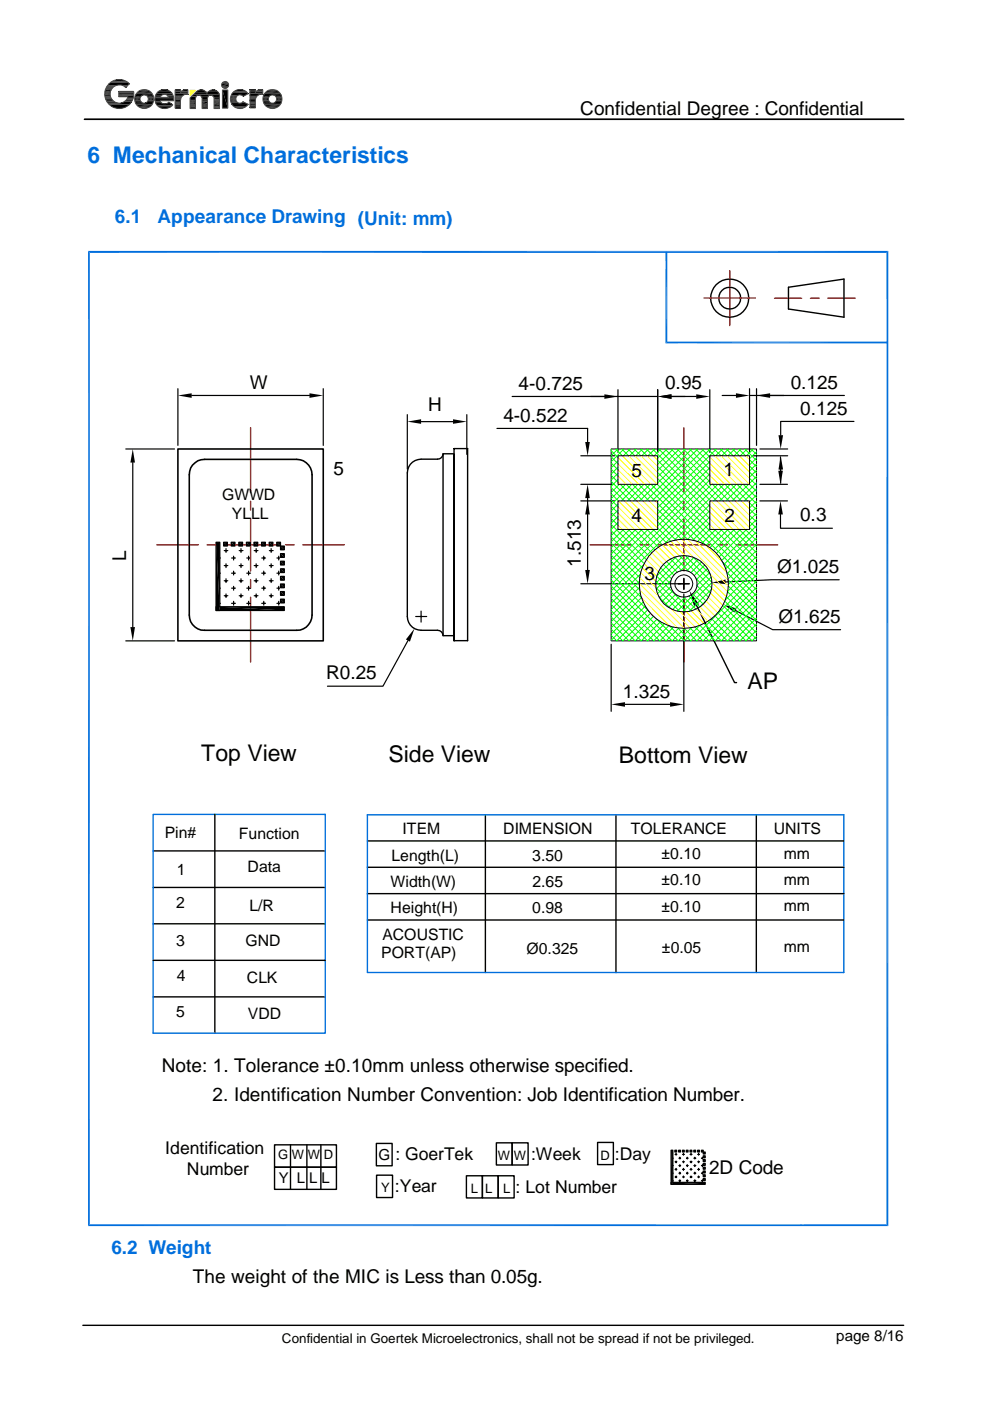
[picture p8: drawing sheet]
<svg xmlns="http://www.w3.org/2000/svg" width="210mm" height="297mm" viewBox="0 0 210 297" stroke-linecap="round" stroke-linejoin="round" font-family="sans-serif">
<g fill="none" stroke="#000" stroke-width=".3">
<path d="M28.7 20h3.7M28.9 19.7h3.4M55.9 20h3.7M56.1 19.7h3.3M17.9 25.3h173.7zM17.9 25.3h173.7M28.7 22h3.7M28.9 22.3h3.4M56 22h3.6M56.1 22.3h3.3M167.2 60.9l11.7-1.7v8.1l-11.7-1.8zM93.9 96.2a1.16 1.16 0 0 1-1.1 1.2h-3.5a2.92 2.92 0 0 0-2.9 2.9v30.4a2.92 2.92 0 0 0 2.9 2.9h3.5a1.16 1.16 0 0 1 1.1 1.2"/>
<path d="M96.3 96.2h-2.4v38.6h2.4M96.3 95.1h2.8v40.7h-2.8zM147.7 128.4l8 16.3h.5M45.6 172.7v46.4M77.9 178.3h101M102.9 172.7v33.5M130.6 172.7v33.5M160.4 172.7v33.5M32.5 188.2h36.5M32.5 195.9h36.5M32.5 180.4h36.5M77.9 195.1h101"/>
<path d="M77.9 189.5h101M77.9 183.9h101M32.5 211.4h36.5M32.5 203.6h36.5M58.2 242.7h13.1v4.8h-13.1zM58.2 247.5h13.1v4.7h-13.1zM61.6 242.7v9.5M65.1 242.7v9.5M68 242.7v9.5M79.8 242.4h3.3v4.8h-3.3zM79.8 249.2h3.4v4.7h-3.4zM98.9 249.3h3.4v4.7h-3.4z"/>
<path d="M102.3 249.3h3.3v4.7h-3.3zM105.2 242.3h3.4v4.7h-3.4zM105.6 249.3h3.4v4.7h-3.4zM108.6 242.3h3.4v4.7h-3.4zM126.7 242.2h3.3v4.7h-3.3zM17.6 281h174"/>
<circle cx="154.7" cy="63.2" r="2.32"/>
<circle cx="154.7" cy="63.2" r="4"/>
</g>
<path d="M18.9 53.2v206.8M141.3 53.4v19.4M188.2 53.2v206.8M141.1 72.6h46.9M18.7 259.8h169.6" fill="none" stroke="#006edd" stroke-width=".38"/>
<g fill="none" stroke="#f00" stroke-width=".3">
<path d="M154.7 57.4v11.6M149.3 63.2h10.8M164.2 63.2h5.8M171.8 63.2h1.9M175.5 63.2h5.8M53.1 90.7v13.8M145 90.7v13.8M33.2 115.5h8.9M43.9 115.5h1.9M47.6 115.5h11.1M53.1 106.3v1.8M53.1 110v11.1"/>
<path d="M60.5 115.5h1.9M64.2 115.5h8.8M125.1 115.5h8.8M135.8 115.5h1.8M139.4 115.5h11.1M145 106.3v1.8M145 110v11.1M152.4 115.5h1.8M156 115.5h8.9M53.1 122.9v1.8M53.1 126.6v13.8M145 122.9v1.8"/>
<path d="M145 126.6v13.8"/>
</g>
<path d="M18.7 53.4h169.6" fill="none" stroke="#006edd" stroke-width=".42"/>
<path d="M32.5 172.7h36.5v46.4h-36.5zM77.9 172.7h101v33.5h-101z" fill="none" stroke="#006edd" stroke-width=".3"/>
<g fill="none" stroke="#000" stroke-width=".25">
<path d="M29.2 19.4h2.8M56.3 19.4h2.9M26.7 95.2h10.3M28.2 98.1v34.9M37.7 82.4v12M40.6 83.8h25M68.5 82.4v12M86.4 87.9v11.6M89.3 89.4h6.8M99 87.9v8.4M105.4 90.8h19.2v2.9M108.6 84.1h30.8"/>
<path d="M123.1 96.6h7.2M131 82.6v13.3M139.4 82.6v13.3M142.4 84.1h5.2M150.5 82.6v13.3M153.1 83.8h2.9M158.9 83.8h20.1M158.9 82.4v13.5M159.7 96.6h7.3M160.4 82.4v12M161.1 95.2h5.9M165.5 96.9v2.9"/>
<path d="M165.5 99.6v2.8M181.1 89.4h-15.6v2.9M46.7 118.3h.1M47.4 115h.8v.8h-.8zM47.5 116.7h.8M47.5 119.9h.8M47.9 116.3v.8M47.9 119.5v.8M49 115h.8v.8h-.8zM49.1 118.3h.8M49.5 117.9v.8M50.6 115h.8v.8h-.8z"/>
<path d="M50.7 116.7h.8M50.7 119.9h.8M51.1 116.3v.8M51.1 119.5v.8M52.2 115h.8v.8h-.8zM52.3 118.3h.8M52.7 117.9v.8M53.8 115h.9v.8h-.9zM53.9 116.7h.8M53.9 119.9h.8M54.3 116.3v.8M54.3 119.5v.8"/>
<path d="M55.5 115h.8v.8h-.8zM55.5 118.3h.8M55.9 117.9v.8M57.1 115h.8v.8h-.8zM57.1 116.7h.8M57.1 119.9h.8M57.5 116.3v.8M57.5 119.5v.8M58.7 115h.8v.8h-.8zM58.7 118.3h.5M59.1 117.9v.8M59.5 119h.8v.8h-.8z"/>
<path d="M59.5 117.4h.8v.8h-.8zM59.5 115.8h.8v.8h-.8zM123.1 102.7h7.2M123.1 106.2h7.2M124.6 105.6v2.9M124.6 109.1v11.7M161.1 102.7h5.9M161.1 106.2h5.9M165.5 109.1v2.9h11M26.7 135.9h10.3M45.8 128.6v.8h14.5v-.8h-13.7v-13.6h-.8v14.4h.8M46.7 121.5h.1"/>
<path d="M46.7 124.7h.1M46.7 127.9h.1M47.5 123.1h.8M47.5 126.3h.8M47.9 122.7v.8M47.9 125.9v.8M49.1 121.5h.8M49.1 124.7h.8M49.1 127.9h.8M49.5 121.1v.8M49.5 124.3v.8M49.5 127.5v.8"/>
<path d="M50.7 123.1h.8M50.7 126.3h.8M51.1 122.7v.8M51.1 125.9v.8M52.3 121.5h.8M52.3 124.7h.8M52.3 127.9h.8M52.7 121.1v.8M52.7 124.3v.8M52.7 127.5v.8M53.9 123.1h.8M53.9 126.3h.8"/>
<path d="M54.3 122.7v.8M54.3 125.9v.8M55.5 121.5h.8M55.5 124.7h.8M55.5 127.9h.8M55.9 121.1v.8M55.9 124.3v.8M55.9 127.5v.8M57.1 123.1h.8M57.1 126.3h.8M57.5 122.7v.8M57.5 125.9v.8"/>
<path d="M58.7 121.5h.5M58.7 124.7h.5M58.7 127.9h.5M59.1 121.1v.8M59.1 124.3v.8M59.1 127.5v.8M59.5 127h.8v.8h-.8zM59.5 125.4h.8v.8h-.8zM59.5 123.8h.8v.8h-.8zM59.5 122.2h.8v.8h-.8zM59.5 120.6h.8v.8h-.8zM86.5 135.8l-5.3 9.7h-11.8"/>
<path d="M88.1 130.7h2.4M89.3 129.6v2.3M123.1 123.8h23M129.6 136.6v14.2M145 122.6v2.4M145 126v24.8M156 129.4l7.8 4.1h14.4M177.9 122.9h-14.4l-9.7 .5M132.5 149.3h9.6M142.3 250.7v.4h7.2v-.4h-6.8v-6.8h-.4v7.2h.4M142.7 245.6h.1M142.7 247.1h.1"/>
<path d="M142.7 248.7h.1M142.7 250.3h.1M143.1 243.9h.4v.3h-.4zM143.1 244.8h.4M143.1 246.3h.4M143.1 247.9h.4M143.1 249.5h.4M143.3 244.5v.4M143.3 246.2v.3M143.3 247.7v.4M143.3 249.3v.4M143.9 243.9h.4v.3h-.4z"/>
<path d="M143.9 245.6h.4M143.9 247.1h.4M143.9 248.7h.4M143.9 250.3h.4M144.1 245.3v.4M144.1 246.9v.4M144.1 248.5v.4M144.1 250.1v.4M144.7 243.9h.4v.3h-.4zM144.7 244.8h.4M144.7 246.3h.4M144.7 247.9h.4"/>
<path d="M144.7 249.5h.4M144.9 244.5v.4M144.9 246.2v.3M144.9 247.7v.4M144.9 249.3v.4M145.5 243.9h.4v.3h-.4zM145.5 245.6h.4M145.5 247.1h.4M145.5 248.7h.4M145.5 250.3h.4M145.7 245.3v.4M145.7 246.9v.4"/>
<path d="M145.7 248.5v.4M145.7 250.1v.4M146.3 243.9h.4v.3h-.4zM146.3 244.8h.4M146.3 246.3h.4M146.3 247.9h.4M146.3 249.5h.4M146.5 244.5v.4M146.5 246.2v.3M146.5 247.7v.4M146.5 249.3v.4M147.1 243.9h.4v.3h-.4z"/>
<path d="M147.1 245.6h.4M147.1 247.1h.4M147.1 248.7h.4M147.1 250.3h.4M147.3 245.3v.4M147.3 246.9v.4M147.3 248.5v.4M147.3 250.1v.4M147.9 243.9h.4v.3h-.4zM147.9 244.8h.4M147.9 246.3h.4M147.9 247.9h.4"/>
<path d="M147.9 249.5h.4M148.1 244.5v.4M148.1 246.2v.3M148.1 247.7v.4M148.1 249.3v.4M148.7 243.9h.4v.3h-.4zM148.7 245.6h.3M148.7 247.1h.3M148.7 248.7h.3M148.7 250.3h.3M148.9 245.3v.4M148.9 246.9v.4"/>
<path d="M148.9 248.5v.4M148.9 250.1v.4M149.1 249.9h.4v.4h-.4zM149.1 249.1h.4v.4h-.4zM149.1 248.3h.4v.4h-.4zM149.1 247.5h.4v.4h-.4zM149.1 246.7h.4v.4h-.4zM149.1 245.9h.4v.4h-.4zM149.1 245.1h.4v.4h-.4zM149.1 244.2h.4v.5h-.4z"/>
</g>
<g fill="#000">
<path d="M22.2 20h1.2zM22.2 19.5h1.2zM22.2 19.5l1.2 .1h-1.2zM22.2 19.5h1.2v.1zM22.2 19.6l1.2 .2h-1.2zM22.2 19.6h1.2v.2zM22.2 19.8h1.2zM22.2 19.8l1.2 .2h-1.2zM22.2 19.8h1.2v.2zM22.3 19.3h1.2zM22.3 19.3l1.1 .2h-1.2zM22.3 19.3h1.2l-.1 .2z"/>
<path d="M22.3 19.1h1.2zM22.3 19.1l1.2 .2h-1.2zM22.3 19.1h1.2v.2zM22.4 19l1.1 .1h-1.2zM22.4 19h1.2l-.1 .1zM22.4 19h1.2zM22.4 18.9h1.3zM22.4 18.7l1.3 .1zM22.4 18.7h1.4zM22.4 18.8l1.3 .1h-1.3zM22.4 18.8h1.3v.1zM22.5 18.6h1.4z"/>
<path d="M22.5 18.6l1.3 .1h-1.4zM22.5 18.6h1.4l-.1 .1zM22.6 18.4l1.3 .2h-1.4zM22.6 18.4h1.4l-.1 .2zM22.6 18.4h1.4zM22.6 18.4h1.5zM22.7 18.3h1.6zM22.8 18.1l1.7 .1zM22.8 18.1h1.8zM22.8 18.2h1.7zM22.8 18.1h1.9zM24.3 17h2z"/>
<path d="M24.3 17h1.9zM24.5 17h1.7zM24.5 17h1.6zM24.5 17h1.5zM24.6 16.9l1.4 .1zM24.6 16.9h1.4zM24.7 16.9h1.3zM24.7 16.9h1.2zM24.8 16.9h1.1zM24.8 16.9h1zM24.8 16.9h.9zM25 16.9h.7z"/>
<path d="M25 16.9h.6zM25.1 16.9h.5zM25.1 16.9h.4zM25.2 16.9h.3zM25.2 16.9h.2zM25.4 18h1.8zM25.6 18h1.6zM25.6 18l1.5 .1zM25.8 18.1h1.3zM25.9 18.1h1.2zM26 18.1l1 .1zM26 18.1h1.1z"/>
<path d="M26.2 18.2l.7 .1zM26.2 18.2h.8zM26.3 18.3l.5 .1zM26.3 18.3h.6zM26.4 18.4h.4zM26.5 18.4l.2 .1zM26.5 18.4h.3zM26.6 18.5h.1zM29.8 19.1h1.5l.4 .2zM29.8 19.1h1.5zM30.2 19l1.1 .1zM30.2 19h.8z"/>
<path d="M30.6 19h.4zM34 19.2h1.9zM34 19.2h1.7zM34.2 19.1l1.5 .1zM34.2 19.1h1.3zM34.4 19h.9zM34.4 19l1.1 .1zM34.6 19h.5zM34.6 19h.7zM34.8 19h.3zM37.1 19.1h1.2zM37.1 19.1l1.2 .1z"/>
<path d="M37.1 19.2h1.2zM37.1 19.2l1.2 .1zM37.1 19.3h1.2zM37.1 19.3l1.2 .1zM37.1 19.4l1.2 .1zM37.1 19.5h1.2zM37.1 19.5l1.2 .1zM37.1 19.6h1.2zM37.1 19.6l1.2 .1zM37.1 19.7h1.2zM38.3 19.7h1.5zM38.3 19.6l1.5 .1z"/>
<path d="M38.3 19.6h1.5zM38.4 19.6h1.4zM38.4 19.5l1.4 .1zM38.4 19.4l1.4 .1zM38.4 19.4h1.4zM38.5 19.4h1.3zM38.5 19.3l1.3 .1zM38.6 19.3h1.2zM38.5 19.3h1.3zM38.7 19.2h1.1zM38.7 19.2l1.1 .1zM38.8 19.1l1 .1z"/>
<path d="M38.8 19.1h1zM38.9 19.1h.9zM38.9 19l.9 .1zM39 19h.8zM38.9 19h.9zM39.1 19h.7zM39.1 19h.6zM39.2 19h.5zM39.2 19h.4zM39.2 19h.3zM39.3 19h.2zM41.7 19.4h1.9z"/>
<path d="M41.6 19.5h2zM41.7 19.4l1.9 .1zM41.7 19.4h1.8zM41.8 19.3l1.7 .1zM41.8 19.3h1.7zM41.9 19.2h1.4zM41.8 19.3h1.6zM41.9 19.2l1.5 .1zM42 19.2h1.3zM42.1 19.2h1.2zM42.1 19.2h1.1zM42.2 19.1l1 .1z"/>
<path d="M42.2 19.1h1zM42.2 19.1h.9zM42.4 19.1h.5zM42.4 19.1h.7zM42.5 19l.4 .1zM42.5 19h.3zM42.6 19h.2zM44.3 19.4h1.8zM44.2 19.4h1.9zM44.4 19.3l1.7 .1zM44.4 19.2l1.6 .1zM44.4 19.2h1.5z"/>
<path d="M44.5 19.2h1.4zM44.5 19.2h1.3zM44.6 19.2h1.2zM44.7 19.1l1.1 .1zM44.7 19.1h1zM44.8 19.1h.9zM44.8 19.1h.8zM44.9 19.1h.7zM44.9 19.1h.6zM45 19h.4zM45 19l.5 .1zM45.1 19h.3z"/>
<path d="M47 18l1.4 .3h-1.4zM47 18h1.5l-.1 .3zM47 17.7l1.5 .3h-1.5zM47 17.7h1.4l.1 .3zM47 18.3l1.3 .2h-1.1zM47 18.3h1.4l-.1 .2zM47.2 19.1l1.1 3.8h-1.1zM47.2 19.1h1.1v3.8zM47.2 17.5l1.2 .2h-1.4zM47.2 17.5h1.1l.1 .2zM47.2 18.5l.8 .2h-.5zM47.2 18.5h1.1l-.3 .2z"/>
<path d="M47.2 17.5l.3-.2 .8 .2zM47.5 17.3l.8 .2zM47.5 18.7h.5zM47.5 17.3h.5zM47.5 17.3h.4zM50.1 19.1h1.5zM49.9 19.2l.2-.1 1.8 .1zM50.1 19.1h1.5l.3 .1zM50.3 19l1.3 .1zM50.3 19h1.1zM50.5 19h.9zM50.6 19h.8z"/>
<path d="M50.6 19h.5zM50.8 19h.3zM50.8 19h.2zM53 19.1h1.1zM53 19.1l1.1 .1zM53 19.2h1.1zM53 19.2l1.1 .1zM53 19.3h1.1zM53 19.3l1.1 .1zM53 19.4l1.1 .1zM53 19.5h1.1zM53 19.5l1.1 .1z"/>
<path d="M53 19.6h1.1zM53 19.6l1.1 .1zM53 19.7h1.1zM54.1 19.7h1.6zM54.2 19.6h1.5zM54.2 19.6l1.5 .1zM54.2 19.5l1.5 .1zM54.3 19.4l1.4 .1h-1.5zM54.3 19.4l1.4 .1zM54.4 19.3l1.3 .1zM54.4 19.4h1.3zM54.4 19.2l1.3 .1z"/>
<path d="M54.4 19.3h1.3zM54.5 19.2h1.2zM54.4 19.2h1.3zM54.6 19.2h1.1zM54.7 19.1l1 .1zM54.7 19.1h1zM54.8 19l.9 .1zM54.8 19.1h.9zM54.8 19h.9zM54.9 19h.8zM54.9 19h.7zM55 19h.6z"/>
<path d="M55 19h.5zM55.1 19h.4zM55.1 19h.3zM55.2 19h.2zM55.2 19h.1zM55.5 20h.2zM57 19.1h1.5l.4 .2zM57 19.1h1.5zM57.4 19l1.1 .1zM57.4 19h.8zM57.7 19h.5zM22.2 20l1.2 .2h-1.2z"/>
<path d="M22.2 20h1.2v.2zM22.2 20.2h1.2zM22.2 20.2l1.2 .1h-1.2zM22.2 20.2h1.2v.1zM22.2 20.3l1.2 .1zM22.2 20.4l1.3 .1zM22.3 20.5l1.2 .1h-1.2zM22.3 20.5h1.2v.1zM22.3 20.6l1.2 .1zM22.3 20.7l1.3 .1zM22.4 20.8l1.2 .1zM22.4 20.9l1.3 .1h-1.3z"/>
<path d="M22.4 20.9h1.2l.1 .1zM22.4 21l1.3 .1zM22.4 21.1l1.4 .1h-1.3zM22.4 21.1h1.3l.1 .1zM22.5 21.2h1.3zM22.5 21.2l1.5 .2h-1.4zM22.5 21.2h1.3l.2 .2zM22.6 21.4h1.4zM22.6 21.4l1.6 .1h-1.6zM22.6 21.4h1.4l.2 .1zM22.6 21.5h1.6zM22.6 21.5l1.7 .1z"/>
<path d="M22.7 21.6l1.8 .1zM22.7 21.7h1.9zM22.8 21.7l2 .1zM24.3 22.8h1.9zM24.3 22.8h2zM24.3 22.8l1.8 .1zM24.5 22.9h1.6zM24.5 22.9h1.4zM24.6 22.9h1.3zM24.7 22.9l1 .1zM24.7 22.9h1.2zM24.8 23h.9z"/>
<path d="M24.8 23h.8zM25 23h.5zM25 23h.6zM25.1 23h.3zM25.1 23h.4zM25.2 23h.2zM25.9 21.7h1.9zM26 21.7h1.8zM26.1 21.7h1.7zM26.1 21.7l.2-.1 1.5 .1zM26.3 21.6h1.6l-.1 .1zM26.3 21.6h1.6z"/>
<path d="M26.3 21.5l1.6 .1zM26.3 21.5h1.6zM26.5 21.4h1.5zM26.6 21.3h1.5zM26.7 21.2h1.4zM26.7 21.2l1.4 .1zM26.8 21.2h1.3zM26.8 21.1h1.4zM26.9 21h1.3zM27 20.9h1.2zM27 20.9l1.2 .1zM27.1 20.7h1.2z"/>
<path d="M27.1 20.7l1.1 .2h-1.2zM27.1 20.7h1.2l-.1 .2zM27.1 20.6l1.2 .1h-1.2zM27.1 20.6h1.2v.1zM27.1 20.5h1.2zM27.1 20.5l1.2 .1zM27.1 20.6h1.2zM28.5 21l1.2 .2h-1.1zM28.5 21h1.2v.2zM28.6 20.6h1.2zM28.6 20.6l1.1 .2h-1.1zM28.6 20.6h1.2l-.1 .2z"/>
<path d="M28.6 20.8l1.1 .2h-1.2zM28.6 20.8h1.1v.2zM28.6 21.2l1.2 .2h-1.2zM28.6 21.2h1.1l.1 .2zM28.6 21.4h1.2zM28.6 21.4l1.3 .2h-1.2zM28.6 21.4h1.2l.1 .2zM28.7 20.3h1.3zM28.7 20.3l1.1 .3h-1.2zM28.7 20.3h1.3l-.2 .3zM28.7 21.6h1.3zM28.7 21.6l1.5 .2h-1.5z"/>
<path d="M28.7 21.6h1.3l.2 .2zM28.7 20.2h1.5zM28.7 20.2h1.6zM28.7 20.2l1.3 .1h-1.3zM28.7 20.2h1.5l-.2 .1zM28.7 21.8h1.6zM28.7 21.8l1.8 .1zM28.7 20.1h1.9zM28.7 21.9h1.9zM29.5 22.7l1.8 .1h-1.5zM29.8 22.8l1.2 .2zM29.8 22.8h1.5l-.3 .2z"/>
<path d="M30.2 23h.4zM30.2 23h.8zM30.6 20.1h1.8zM30.6 20.1l1.8 .1zM30.6 21.9h1.8zM30.9 20.2h1.5zM30.9 21.8h1.5zM30.9 20.2l1.6 .1h-1.3zM30.9 20.2h1.5l.1 .1zM31.2 20.3h1.3zM31.2 20.3l1.4 .3h-1.3zM31.2 20.3h1.3l.1 .3z"/>
<path d="M31.2 21.6h1.3zM30.9 21.8l.3-.2 1.2 .2zM31.2 21.6h1.3l-.1 .2zM31.3 20.6h1.3zM31.3 21.4l1.2 .2h-1.3zM31.3 21.4h1.3l-.1 .2zM31.4 20.6l1.2 .2h-1.2zM31.4 20.6h1.2v.2zM31.4 21.4h1.2zM31.4 20.8l1.2 .2h-1.1zM31.4 20.8h1.2v.2zM31.4 21.2l1.2 .2h-1.2z"/>
<path d="M31.4 21.2h1.2v.2zM31.5 21l1.1 .2h-1.2zM31.5 21h1.1v.2zM32.9 21.4h1.1zM32.9 20.4h1.2zM32.9 20.4l1.1 .1zM32.9 20.5l1.1 .1h-1.1zM32.9 20.5h1.1v.1zM32.9 21.4l1.1 .1zM32.9 21.5l1.1 .1zM32.9 20.3l1.2 .1h-1.2zM32.9 20.3h1.3l-.1 .1z"/>
<path d="M32.9 21.6l1.2 .1zM32.9 21.7h1.2zM32.9 21.7h1.3zM33 20.2h1.2zM33 20.2h1.3zM33 20.2l1.2 .1zM33 21.7l1.2 .1zM33 21.8h1.3zM33 20.1l1.3 .1zM33 20.1h1.4zM33 21.8l1.3 .1zM33 21.9h1.3z"/>
<path d="M33 21.9h1.4zM33.1 20h1.5zM33.1 20h1.7zM33.1 20l1.5 .1zM33.1 20.1h1.5zM33.1 21.9l1.4 .1zM33.1 22h1.6zM33.1 22h1.8zM33.1 22h1.9zM33.9 22.8h2zM34 22.8h1.8zM34 22.8h1.9z"/>
<path d="M34.1 22.8l1.6 .1zM34.1 22.8h1.7zM34.1 22.9h1.5zM34.1 22.9h1.6zM34.2 22.9h1.3zM34.2 22.9h1.4zM34.3 22.9h1.2zM34.3 22.9l1 .1zM34.5 23h.7zM34.5 23h.8zM34.5 23h.6zM34.7 23h.3z"/>
<path d="M34.7 23h.4zM34.8 23h.1zM34.8 23h.2zM34.8 20h1.8zM35 20l1.6 .1zM35 22h1.3zM35.1 22h1.2zM35.2 20.1h1.4zM35.2 20.1h1.5zM35.3 22h1zM35.4 20.1l1.3 .1zM35.3 22h.9z"/>
<path d="M35.4 21.9l.8 .1zM35.4 20.2l1.3 .1zM35.5 20.3h1.2zM35.5 20.3l1.2 .1zM35.4 21.9h.8zM35.5 21.9h.7zM35.6 20.4l1.2 .1zM35.5 21.9h.6zM35.6 21.8l.5 .1zM35.6 20.5h1.2zM35.6 20.5l1.2 .1h-1.1zM35.6 20.5h1.2v.1z"/>
<path d="M35.6 21.8h.4zM35.7 20.6h1.1zM35.7 21.7l.3 .1zM35.7 21.7h.2zM37.1 20.1h1.9zM37.1 20.1l1.8 .1zM37.1 20.2h1.8zM37.1 20.2h1.7zM37.1 20.2l1.6 .1zM37.1 20.3h1.6zM37.1 20.3l1.6 .1zM37.1 20.4h1.5z"/>
<path d="M37.1 20.4h1.6zM37.1 20.4l1.5 .1zM37.1 20.5l1.4 .1zM37.1 20.5h1.5zM37.1 20.6h1.3zM37.1 20.6h1.4zM37.1 20.6l1.3 .1zM37.1 20.7l1.3 .1zM37.1 20.8h1.3zM37.1 20.8l1.3 .1h-1.3zM37.1 20.8h1.3v.1zM37.1 20.9l1.2 .1z"/>
<path d="M37.1 20.9h1.3zM37.1 21l1.2 .2h-1.2zM37.1 21h1.2v.2zM37.1 21.2h1.2zM37.1 21.2l1.2 .1zM37.1 21.3l1.2 .1zM37.1 21.4h1.2zM37.1 21.4l1.2 .1zM37.1 21.5h1.2zM37.1 21.5l1.2 .1zM37.1 21.6h1.2zM37.1 21.6l1.2 .1z"/>
<path d="M37.1 21.7l1.2 .1zM37.1 21.8h1.2zM37.1 21.8l1.2 .2h-1.2zM37.1 21.8h1.2v.2zM37.1 22h1.2zM37.1 22l1.2 .1h-1.2zM37.1 22h1.2v.1zM37.1 22.1l1.2 .1zM37.1 22.2l1.2 .1h-1.2zM37.1 22.2h1.2v.1zM37.1 22.3h1.2zM37.1 22.3l1.2 .1h-1.2z"/>
<path d="M37.1 22.3h1.2v.1zM37.1 22.4l1.2 .1zM37.1 22.5h1.2zM37.1 22.5l1.2 .1zM37.1 22.6l1.2 .1zM37.1 22.7h1.2zM37.1 22.7l1.2 .1zM37.1 22.8h1.2zM37.1 22.8l1.2 .1zM37.1 22.9h1.2zM39.6 20h.2zM39.7 20h.1z"/>
<path d="M40.3 20.7l1.2 .1zM40.3 20.8h1.2zM40.3 20.8h1.1zM40.3 20.8l1.1 .1zM40.3 20.9h1.1zM40.3 20.9l1.1 .1zM40.3 21h1.1zM40.3 21l1.1 .1zM40.3 21.1h1.1zM40.3 21.1l1.1 .1zM40.3 21.2h1.1zM40.3 21.2l1.1 .2h-1.1z"/>
<path d="M40.3 21.2h1.1v.2zM40.3 21.4h1.1zM40.3 21.4l1.1 .2h-1.1zM40.3 21.4h1.1v.2zM40.3 21.6l1.1 .1zM40.3 21.7l1.1 .2h-1.1zM40.3 21.7h1.1v.2zM40.3 21.9l1.1 .2h-1.1zM40.3 21.9h1.1v.2zM40.3 22.1l1.1 .1zM40.3 22.2l1.1 .1h-1.1zM40.3 22.2h1.1v.1z"/>
<path d="M40.3 22.3l1.1 .1zM40.3 22.4l1.1 .1h-1.1zM40.3 22.4h1.1v.1zM40.3 22.5l1.1 .1zM40.3 22.6l1.1 .1zM40.3 22.7h1.1zM40.3 22.7l1.1 .1zM40.3 22.8h1.1zM40.3 22.8l1.1 .1zM40.3 22.9h1.1zM40.3 22.9l1.1 .1zM40.3 23h1.1z"/>
<path d="M40.3 20.7h1.2zM40.4 20.7h1.1zM40.4 20.6h1.1zM40.4 20.6l1.1 .1zM40.5 20.6h1zM40.6 20.5l.9 .1zM40.6 20.5h.9zM40.6 20.5h1zM40.6 20.4h1zM40.7 20.4h.9zM40.7 20.3h1zM40.8 20.3h.9z"/>
<path d="M40.8 20.3h1zM40.9 20.2h1zM40.9 20.2h1.1zM40.9 20.2h1.2zM42.4 20.2l2 .1zM42.4 20.3h1.9zM42.4 20.3h2zM42.5 20.3h1.8zM42.5 20.3h1.7zM42.6 20.3h1.6zM42.6 20.3l1.6 .1zM42.6 20.4h1.6z"/>
<path d="M42.7 20.4l1.4 .1zM42.7 20.4h1.5zM42.7 20.5h1.4zM42.8 20.5l1.3 .1zM42.8 20.6h1.2zM42.8 20.6h1.3zM42.8 20.6l1.2 .1zM42.8 20.7h1.2zM42.8 20.7l1.2 .1zM42.8 20.8h1.2zM42.8 20.8l1.2 .1zM42.8 20.9h1.2z"/>
<path d="M42.8 20.9l1.2 .1zM42.8 21h1.2zM42.8 21l1.2 .1zM42.8 21.1h1.2zM42.8 21.1l1.2 .1zM42.8 21.2h1.2zM42.8 21.2l1.2 .1zM42.8 21.3l1.2 .1zM42.8 21.4l1.2 .1h-1.2zM42.8 21.4h1.2v.1zM42.8 21.5l1.2 .1zM42.8 21.6l1.2 .4h-1.2z"/>
<path d="M42.8 21.6h1.2v.4zM42.8 22l1.2 .1zM42.8 22.1l1.2 .2h-1.2zM42.8 22.1h1.2v.2zM42.8 22.3h1.2zM42.8 22.3l1.2 .2h-1.2zM42.8 22.3h1.2v.2zM42.8 22.5h1.2zM42.8 22.5l1.2 .2h-1.2zM42.8 22.5h1.2v.2zM42.8 22.7h1.2zM42.8 22.7l1.2 .1z"/>
<path d="M42.8 22.8h1.2zM42.8 22.8l1.2 .1zM42.8 22.9h1.2zM42.8 22.9l1.2 .1zM42.8 23h1.2zM44.7 20.2h1.8zM44.8 20.2h1.7zM44.9 20.2h1.6zM45 20.2l1.5 .1zM45 20.3h1.5zM45.1 20.3l1.4 .1zM45.1 20.4h1.4z"/>
<path d="M45.2 20.4h1.3zM45.2 20.4l1.3 .1zM45.3 20.5h1.2zM45.3 20.5l1.2 .1zM45.3 20.6h1.2zM45.3 20.6l1.2 .1zM45.4 20.7h1.1zM45.4 20.7l1.1 .1zM45.4 20.8h1.1zM45.4 20.8l1.1 .1zM45.4 20.9h1.1zM45.4 20.9l1.1 .1z"/>
<path d="M45.4 21h1.1zM45.4 21l1.1 .1zM45.4 21.1h1.1zM45.4 21.1l1.1 .1zM45.4 21.2h1.1zM45.4 21.2l1.1 .1zM45.4 21.3l1.1 .1zM45.4 21.4l1.1 .1h-1.1zM45.4 21.4h1.1v.1zM45.4 21.5l1.1 .1zM45.4 21.6l1.1 .2h-1.1zM45.4 21.6h1.1v.2z"/>
<path d="M45.4 21.8l1.1 .1h-1.1zM45.4 21.8h1.1v.1zM45.4 21.9l1.1 .3h-1.1zM45.4 21.9h1.1v.3zM45.4 22.2l1.1 .1zM45.4 22.3l1.1 .2h-1.1zM45.4 22.3h1.1v.2zM45.4 22.5h1.1zM45.4 22.5l1.1 .1h-1.1zM45.4 22.5h1.1v.1zM45.4 22.6h1.1zM45.4 22.6l1.1 .1z"/>
<path d="M45.4 22.7h1.1zM45.4 22.7l1.1 .1zM45.4 22.8h1.1zM45.4 22.8l1.1 .1zM45.4 22.9h1.1zM45.4 22.9l1.1 .1zM45.4 23h1.1zM48.9 20.8l1.1 .1h-1.1zM48.9 20.8h1.1v.1zM48.9 20.9l1.1 .2h-1.1zM48.9 20.9h1.1v.2zM48.9 21.1l1.1 .1z"/>
<path d="M48.9 20.5l1.2 .1zM48.9 20.6l1.1 .1h-1.1zM48.9 20.6h1.2l-.1 .1zM48.9 20.7l1.1 .1zM48.9 21.2l1.2 .2h-1.2zM48.9 21.2h1.1l.1 .2zM48.9 21.4h1.2zM48.9 21.4l1.3 .2h-1.3zM48.9 21.4h1.2l.1 .2zM48.9 21.6h1.3zM48.9 21.6l1.5 .1zM49 20.3h1.2z"/>
<path d="M49 20.3h1.3zM49 20.3l1.1 .2h-1.2zM49 20.3h1.2l-.1 .2zM49 21.7l1.5 .1h-1.5zM49 21.7h1.4l.1 .1zM49 20.1l1.4 .1zM49 20.1h1.6zM49 20.2l1.3 .1zM49 20.2h1.4zM49 21.8l1.8 .1zM49.1 20.1h1.7zM49.1 20.1h1.8z"/>
<path d="M49.1 21.9h1.7zM49.8 22.8h2zM50 22.8h1.7zM50 22.8h1.8zM50 22.8l1.5 .1zM50.3 22.9h1.2zM50.3 22.9l.9 .1zM50.5 23h.6zM50.5 23h.7zM50.6 23h.4zM50.6 23h.5zM50.8 23h.2z"/>
<path d="M50.9 20.1h1.3zM50.8 21.9h1.4zM50.9 21.9h1.3zM51 20.1l1 .1zM51 20.1h1.2zM51.2 21.8l1 .1zM51.2 20.2l.7 .1zM51.2 20.2h.8zM51.4 20.3h.4zM51.4 20.3h.5zM51.2 21.8h.9zM51.4 21.7l.7 .1z"/>
<path d="M51.4 21.7h.5zM51.4 20.3h.3zM51.5 20.3h.1zM51.5 20.3h.2zM51.4 21.7h.4zM51.5 21.7h.3zM51.5 21.7h.2zM51.5 21.6l.2 .1zM53 20.1h1.9zM53 20.1l1.7 .1zM53 20.2h1.7zM53 20.2l1.6 .1z"/>
<path d="M53 20.3h1.5zM53 20.3h1.6zM53 20.3l1.5 .1zM53 20.4l1.4 .1zM53 20.4h1.5zM53 20.5l1.4 .1zM53 20.5h1.4zM53 20.6h1.3zM53 20.6h1.4zM53 20.6l1.3 .1zM53 20.7l1.3 .1zM53 20.8h1.2z"/>
<path d="M53 20.8h1.3zM53 20.8l1.2 .1zM53 20.9l1.2 .1h-1.2zM53 20.9h1.2v.1zM53 21l1.1 .2h-1.1zM53 21h1.2l-.1 .2zM53 21.2h1.1zM53 21.2l1.1 .1h-1.1zM53 21.2h1.1v.1zM53 21.3h1.1zM53 21.3l1.1 .1zM53 21.4h1.1z"/>
<path d="M53 21.4l1.1 .1zM53 21.5l1.1 .1zM53 21.6h1.1zM53 21.6l1.1 .1zM53 21.7h1.1zM53 21.7l1.1 .1zM53 21.8l1.1 .1zM53 21.9l1.1 .1zM53 22l1.1 .1h-1.1zM53 22h1.1v.1zM53 22.1h1.1zM53 22.1l1.1 .2h-1.1z"/>
<path d="M53 22.1h1.1v.2zM53 22.3h1.1zM53 22.3l1.1 .1h-1.1zM53 22.3h1.1v.1zM53 22.4l1.1 .1zM53 22.5h1.1zM53 22.5l1.1 .1zM53 22.6l1.1 .1zM53 22.7h1.1zM53 22.7l1.1 .1zM53 22.8h1.1zM53 22.8l1.1 .1z"/>
<path d="M53 22.9h1.1zM55.8 20.8l1.1 .2h-1.1zM55.8 20.8h1.1v.2zM55.8 21l1.1 .2h-1.1zM55.8 21h1.1v.2zM55.8 21.2l1.2 .2h-1.2zM55.8 21.2h1.1l.1 .2zM55.8 20.6h1.2zM55.8 20.6l1.1 .2h-1.1zM55.8 20.6h1.2l-.1 .2zM55.8 21.4h1.2zM55.8 21.4l1.3 .2h-1.3z"/>
<path d="M55.8 21.4h1.2l.1 .2zM55.8 20.3h1.3zM55.8 20.3l1.2 .3h-1.2zM55.8 20.3h1.3l-.1 .3zM55.8 21.6h1.3zM55.8 21.6l1.6 .2h-1.5zM55.8 21.6h1.3l.3 .2zM55.9 20.1h1.8zM55.9 20.1h1.9zM55.9 20.1l1.6 .1zM55.9 20.2h1.5zM55.9 20.2h1.6z"/>
<path d="M55.9 20.2l1.2 .1h-1.3zM55.9 20.2h1.5l-.3 .1zM55.9 21.8h1.5zM55.9 21.8l1.8 .1zM56 21.9h1.8zM56.6 22.7l1.9 .1h-1.5zM57 22.8l1.2 .2zM57 22.8h1.5l-.3 .2zM57.4 23h.4zM57.4 23h.8zM57.8 20.1h1.8zM57.8 20.1l1.8 .1z"/>
<path d="M57.8 21.9h1.8zM58 20.2h1.6zM58.1 21.8l1.5 .1zM58.1 20.2l1.6 .1h-1.3zM58.1 20.2h1.5l.1 .1zM58.1 21.8h1.5zM58.4 20.3h1.3zM58.4 20.3l1.3 .3h-1.2zM58.4 20.3h1.3v.3zM58.4 21.6h1.3zM58.1 21.8l.3-.2 1.2 .2zM58.4 21.6h1.3l-.1 .2z"/>
<path d="M58.5 20.6h1.3zM58.5 21.4l1.2 .2h-1.3zM58.5 21.4h1.2v.2zM58.6 20.6l1.2 .2h-1.2zM58.6 20.6h1.2v.2zM58.6 20.8l1.2 .2h-1.2zM58.6 20.8h1.2v.2zM58.6 21.2l1.2 .2h-1.2zM58.6 21.2h1.2v.2zM58.6 21.4h1.1zM58.6 21.4h1.2zM58.6 21l1.2 .2h-1.2z"/>
<path d="M58.6 21h1.2v.2zM28.2 95.2l.4 2.9h-1zM37.7 83.8l2.9-.4v1zM65.6 83.4l2.9 .4-2.9 .6zM86.4 89.4l2.9-.5v1zM96.1 88.9l2.9 .5-2.9 .5zM124.1 93.7h1l-.5 2.9zM128.1 83.6l2.9 .5-2.9 .5zM139.4 84.1l3-.5v1zM147.6 83.6l2.9 .5-2.9 .5zM156 83.4l2.9 .4-2.9 .6zM160.4 83.8l2.9-.4v1z"/>
<path d="M165 99.8h1l-.5 2.9zM165.5 96.6l.5 3h-.9zM165.1 92.3h.9l-.5 2.9zM47.4 115l.8 .8h-.8zM47.4 115h.8v.8zM49 115l.8 .8h-.8zM49 115h.8v.8zM50.6 115l.8 .8h-.8zM50.6 115h.8v.8zM52.2 115l.8 .8h-.8zM52.2 115h.8v.8zM53.8 115l.9 .8h-.9z"/>
<path d="M53.8 115h.9v.8zM55.5 115l.8 .8h-.8zM55.5 115h.8v.8zM57.1 115l.8 .8h-.8zM57.1 115h.8v.8zM58.7 115l.8 .8h-.8zM58.7 115h.8v.8zM59.5 115.8l.8 .8h-.8zM59.5 115.8h.8v.8zM59.5 117.4l.8 .8h-.8zM59.5 117.4h.8v.8zM59.5 119l.8 .8h-.8z"/>
<path d="M59.5 119h.8v.8zM124.6 102.7l.5 2.9h-1zM124.6 106.2l.5 2.9h-1zM165.5 106.2l.5 2.9h-1zM27.6 133h1l-.4 2.9zM45.8 115l.8 14.4h-.8zM45.8 115h.8v14.4zM46.6 128.6l13.7 .8h-13.7zM46.6 128.6h13.7v.8zM59.5 127l.8 .8h-.8zM59.5 127h.8v.8zM59.5 120.6l.8 .8h-.8z"/>
<path d="M59.5 120.6h.8v.8zM59.5 122.2l.8 .8h-.8zM59.5 122.2h.8v.8zM59.5 123.8l.8 .8h-.8zM59.5 123.8h.8v.8zM59.5 125.4l.8 .8h-.8zM59.5 125.4h.8v.8zM87.9 133.3l-1 2.7-.8-.4zM124.1 120.8h1l-.5 3zM146.2 125.3l2 2.8-1 .5zM150.9 123.5l2.9-.6 .1 1zM153.4 128.1l2.8 .9-.5 .9z"/>
<path d="M129.6 149.3l2.9-.4v.9zM142.1 148.9l2.9 .4-2.9 .5zM143.1 243.9l.4 .3h-.4zM143.1 243.9h.4v.3zM143.9 243.9l.4 .3h-.4zM143.9 243.9h.4v.3zM144.7 243.9l.4 .3h-.4zM144.7 243.9h.4v.3zM145.5 243.9l.4 .3h-.4zM145.5 243.9h.4v.3zM146.3 243.9l.4 .3h-.4zM146.3 243.9h.4v.3z"/>
<path d="M147.1 243.9l.4 .3h-.4zM147.1 243.9h.4v.3zM147.9 243.9l.4 .3h-.4zM147.9 243.9h.4v.3zM148.7 243.9l.4 .3h-.4zM148.7 243.9h.4v.3zM149.1 249.9l.4 .4h-.4zM149.1 249.9h.4v.4zM149.1 244.2l.4 .5h-.4zM149.1 244.2h.4v.5zM149.1 245.1l.4 .4h-.4zM149.1 245.1h.4v.4z"/>
<path d="M149.1 245.9l.4 .4h-.4zM149.1 245.9h.4v.4zM149.1 246.7l.4 .4h-.4zM149.1 246.7h.4v.4zM149.1 247.5l.4 .4h-.4zM149.1 247.5h.4v.4zM149.1 248.3l.4 .4h-.4zM149.1 248.3h.4v.4zM149.1 249.1l.4 .4h-.4zM149.1 249.1h.4v.4z"/>
</g>
<path d="M37.7 95.2h30.8v40.7h-30.8zM40.8 98.6a3.1 3.1 0 0 1 2.6-1.2h19.5a3.3 3.3 0 0 1 3.3 3.3v29.7a3.3 3.3 0 0 1-3.3 3.2h-19.5a3.2 3.2 0 0 1-3.3-3.2v-29.7l.3-1.5z" fill="none" stroke="#000" stroke-width=".34"/>
<g fill="none" stroke="#000" stroke-width=".21">
<path d="M22.9 18.1h2M22.9 18h4.4M23 17.9h4.4M23 17.8h4.4M23.1 17.7h4.3M23.2 17.7h4.1M23.2 17.6h4.1M23.4 17.5h3.8M23.5 17.4h3.6M23.6 17.3h3.3M23.7 17.3h3.2M23.8 17.2h3"/>
<path d="M23.8 17.2h2.9M24 17.1h2.5M24.1 17.1h2.4M25.2 19.4h3.1M25.2 19.5h3.2M25.2 19.6h3.2M25.2 19.7h3.2M25.2 19.8h3.2M25.2 19.9h3.2M25.2 20h3.2M27.2 18h-4.3M27.3 17.9h-4.4"/>
<path d="M27.5 17.7l-4.4 .1M29.5 19.2h2.2M33.1 19.9h3.5M33.1 19.9h3.4M33.2 19.8h3.3M33.3 19.7h3.1M33.3 19.6h3.1M33.4 19.4h2.8M33.4 19.5h2.8M33.6 19.4h2.5M33.6 19.3h2.5M33.8 19.2h2.1"/>
<path d="M33.8 19.3h2.1M37.1 19.8h2.7M37.1 19.9h2.7M39.8 20h-2.7M41.1 19.9h5.4M41.1 20h5.4M41.2 19.8h5.2M41.3 19.8h5.1M41.4 19.6h2.4M41.4 19.7h2.4M41.5 19.6h2.3M41.5 19.5h2.2"/>
<path d="M41.6 19.5h2M43.9 19.7h2.5M43.9 19.6h2.5M44 19.6h2.3M44 19.5h2.3M44.1 19.5h2.1M44.2 19.4h2M49.1 20h3.4M49.1 19.9h3.5M49.2 19.8h3.4M49.3 19.6h3.2M49.4 19.6h3"/>
<path d="M49.5 19.5h2.8M49.6 19.4h2.6M49.7 19.3h2.4M49.8 19.2h2.1M52.6 19.9h-3.5M53 19.7h2.7M53 19.8h2.7M53 19.9h2.7M55.5 20h-2.5M56.6 19.2h2.3M22.8 21.8h2.1M22.9 21.8l2.3 .1"/>
<path d="M22.9 21.9h4.8M23 22h4.6M23.1 22.1h4.4M23.1 22.2h4.4M23.2 22.2h4.1M23.2 22.3h4.1M23.4 22.4h3.8M23.5 22.4h3.6M23.5 22.5h3.6M23.7 22.6h3.2M23.8 22.6h3M23.8 22.7h3"/>
<path d="M24 22.7h2.6M24.1 22.8h2.4M24.2 22.8h2.2M25.2 20.1h3.2M25.2 20.2h3.2M25.2 20.3h3.2M25.2 20.4h3.2M25.2 20.4h3.1M25.2 20.5h3.1M25.7 21.8h2M27.7 21.8l-2.3 .1M29.2 22.6h2.8"/>
<path d="M29.5 22.8h2.2M32.9 20.7h3.9M32.9 20.8h3.9M32.9 20.9h3.9M32.9 21h3.9M32.9 21.1h3.9M32.9 21.2h3.9M32.9 21.3h3.9M32.9 21.4h3.9M33.1 22h3.3M33.1 22l3.3 .1M33.1 22.1h3.4"/>
<path d="M33.2 22.1h3.4M33.2 22.2h3.4M33.3 22.3h3.3M33.4 22.4h3.1M33.4 22.5h3.1M33.5 22.5h2.9M33.5 22.6h2.8M33.6 22.6h2.7M33.7 22.7h2.5M33.9 22.8h2M36.6 22.3h-3.4M37.1 20h2.2"/>
<path d="M37.1 20.1h2.1M40.9 20.2h5.6M40.9 20.1h5.6M42.1 20.2h4.4M49.1 20.1h3.3M49.1 20.1h3.1M49.1 21.9h3.2M49.1 22h3.4M49.1 22.1h3.4M49.1 22.1h3.5M49.2 22.2h3.4M49.3 22.3h3.2"/>
<path d="M49.3 22.4h3.2M49.4 22.5h2.9M49.5 22.5h2.8M49.7 22.6h2.4M49.7 22.7h2.3M49.8 22.8h2.1M53 20h2.2M53 20.1h2M56.3 22.6h2.9M56.6 22.8h2.3M129.6 95.2h30.8v40.7h-30.8zM131 96.6h8.4v6.1h-8.4z"/>
<path d="M150.5 96.6h8.4v6.1h-8.4zM131 106.2h8.4v6.1h-8.4zM150.5 106.2h8.4v6.1h-8.4z"/>
<circle cx="145" cy="123.8" r="2.81"/>
<circle cx="145" cy="123.8" r="9.4"/>
<circle cx="145" cy="123.8" r="6"/>
<circle cx="145" cy="123.8" r="1.89"/>
</g>
<g fill="none" stroke="#0f0" stroke-width=".21">
<path d="M129.6 99.5l1.4 1.4M129.6 98.2l1.4 1.4M129.6 96.8l1.4 1.5M129.6 95.5l1.4 1.5M129.7 95.2l-.1 .1M130.5 95.2l1.5 1.4M131 95.2l-1.4 1.4M131 97.7l-1.4 1.5M131 99l-1.4 1.5M131.8 95.2l1.5 1.4M132.3 95.2l-2.7 2.7M133.1 95.2l1.5 1.4"/>
<path d="M133.6 95.2l-1.4 1.4M134.5 95.2l1.4 1.4M134.9 95.2l-1.4 1.4M135.7 95.2l1.5 1.4M136.2 95.2l-1.4 1.4M137 95.2l1.5 1.4M137.5 95.2l-1.4 1.4M138.3 95.2l12.2 12.1M138.9 95.2l-1.5 1.4M139.4 98.9l11.1 11.1M139.4 97.6l11.1 11.1M139.7 95.2l11 11"/>
<path d="M140.1 95.2l-1.4 1.4M141 95.2l11 11M141.4 95.2l-2 1.9M142.3 95.2l11 11M142.7 95.2l-3.3 3.3M143.6 95.2l6.9 6.9M144.1 95.2l-4.7 4.6M144.9 95.2l5.6 5.6M145.4 95.2l-6 5.9M146.2 95.2l4.3 4.3M146.7 95.2l-7.3 7.2M147.5 95.2l3 3"/>
<path d="M148 95.2l-11.1 11M148.8 95.2l1.7 1.7M149.3 95.2l-11 11M150.1 95.2l1.5 1.4M150.5 97.9l-11.1 11M150.5 99.2l-11.1 11M150.6 95.2l-11.2 11.1M151.4 95.2l1.5 1.4M151.9 95.2l-12.5 12.4M152.7 95.2l1.4 1.4M153.2 95.2l-1.5 1.4M154 95.2l1.4 1.4"/>
<path d="M154.5 95.2l-1.5 1.4M155.3 95.2l1.5 1.4M155.8 95.2l-1.5 1.4M156.6 95.2l1.5 1.4M157.1 95.2l-1.4 1.4M157.9 95.2l2.5 2.4M158.4 95.2l-1.4 1.4M158.9 98.8l1.5 1.5M158.9 97.5l1.5 1.5M159.2 95.2l1.2 1.1M159.7 95.2l-1.5 1.4M160.4 95.8l-1.5 1.5"/>
<path d="M160.4 97.1l-1.5 1.5M160.4 98.4l-1.5 1.5M160.4 99.7l-1.5 1.5M129.6 119l6 6.1M129.6 117.7l6 6M129.6 116.4l6 6.1M129.6 115.1l6.2 6.3M129.6 113.8l6.6 6.6M129.6 112.5l7 7M129.6 111.2l7.4 7.4M129.6 109.9l1.4 1.5M129.6 108.6l1.4 1.5"/>
<path d="M129.6 107.3l1.4 1.4M129.6 106l1.4 1.4M129.6 104.7l1.5 1.5M129.6 103.4l2.8 2.8M129.6 102.1l4.1 4.1M129.6 100.8l1.4 1.4M131 100.4l-1.4 1.4M131 101.7l-1.4 1.4M131 106.9l-1.4 1.5M131 108.2l-1.4 1.4M131 109.5l-1.4 1.4M131 110.8l-1.4 1.5"/>
<path d="M131 112.1l-1.4 1.5M131.3 102.7l-1.7 1.7M131.5 102.7l3.5 3.5M132 112.3l5.6 5.6M132.2 112.3l-2.6 2.6M132.6 102.7l-3 3M132.8 102.7l3.5 3.5M133.2 112.3l5 4.9M133.5 112.3l-3.9 3.8M133.9 102.7l-4.3 4.3M134.1 102.7l3.5 3.5M134.5 112.3l4.4 4.3"/>
<path d="M134.8 112.3l-5.2 5.2M135.2 102.7l-3.5 3.5M135.4 102.7l3.5 3.5M135.8 112.3l3.8 3.7M136.1 112.3l-6.5 6.5M136.4 119.7l-6.8 6.9M136.5 102.7l-3.4 3.5M136.7 102.7l12.8 12.8M137.2 112.3l3.2 3.2M137.4 112.3l-7.8 7.8M137.8 102.7l-3.4 3.5M138 102.7l22.4 22.3"/>
<path d="M138.5 112.3l2.8 2.8M138.7 112.3l-9.1 9.1M139.1 102.7l-3.5 3.5M139.4 102.7l21 21M139.4 112l2.8 2.8M139.4 110.6l3.9 3.9M139.4 109.3l5.1 5M139.4 108l6.4 6.4M139.4 106.8l8 7.8M139.4 101.5l21 21M139.4 100.2l11.1 11M140.7 119.7l2.2 2.2"/>
<path d="M141.4 119.1l2.2 2.2M142.2 118.5l2.4 2.5M143 118.1l3.1 3.1M143.4 118.1l-4.2 4.1 7.4 7.3M144.1 117.9l6.8 6.8M144.9 117.8l-5.9 5.9M145.3 117.8l5.6 5.6M146.1 117.9l-7 7M147 118.1l3.6 3.7M147.1 118.2l-2.8 2.9M148 118.6l-2.4 2.4M148.8 119.2l-2.3 2.2"/>
<path d="M149.4 119.8l-2.2 2.2M150.5 100.5l-11.1 11M150.5 101.8l-20.9 20.9M150.5 107l-7.5 7.5M150.5 108.3l-6.1 6M150.5 109.6l-4.7 4.8M150.5 110.9l-3.6 3.6M150.5 112.2l-2.6 2.6M150.9 102.7l-21.3 21.3M151.1 102.7l3.5 3.5M151.5 112.3l8.9 8.8M151.8 112.3l-3 2.9"/>
<path d="M152.2 102.7l-22.6 22.6M152.4 102.7l3.5 3.5M152.8 112.3l7.6 7.5M153.1 112.3l-3.4 3.3M153.3 119.2l7.1 7.2M153.5 102.7l-12.5 12.5M153.7 102.7l3.5 3.5M154.1 112.3l6.3 6.2M154.4 112.3l-3.9 3.8M154.8 102.7l-3.5 3.5M155 102.7l3.5 3.5M155.4 112.3l5 4.9"/>
<path d="M155.7 112.3l-4.4 4.4M156.1 102.7l-3.5 3.5M156.3 102.7l4.1 4.1M156.7 112.3l3.7 3.6M157 112.3l-5.1 5M157.4 102.7l-3.5 3.5M157.6 102.7l2.8 2.8M158 112.3l2.4 2.3M158.3 112.3l-5.8 5.8M158.7 102.7l-3.5 3.5M158.9 111.8l1.5 1.5M158.9 110.6l1.5 1.4"/>
<path d="M158.9 109.2l1.5 1.5M158.9 107.9l1.5 1.5M158.9 106.6l1.5 1.5M158.9 102.7l1.5 1.5M158.9 101.4l1.5 1.5M158.9 100.1l1.5 1.4M160.4 101l-1.5 1.5M160.4 102.3l-3.9 3.9M160.4 103.6l-2.6 2.6M160.4 104.9l-1.5 1.5M160.4 106.2l-1.5 1.5M160.4 107.6l-1.5 1.4"/>
<path d="M160.4 108.9l-1.5 1.4M160.4 110.1l-1.5 1.5M160.4 111.4l-7.4 7.4M160.4 112.8l-6.9 6.9M160.4 114.1l-6.5 6.5M160.4 115.4l-6.2 6.2M160.4 116.7l-6 6M160.4 118l-6 5.9M160.4 119.3l-6.1 6.1M129.6 130.8l5.1 5.1 4.6-4.6M129.6 129.5l6.4 6.4 4-4.1M129.6 128.2l7.7 7.7 3.6-3.6"/>
<path d="M129.6 126.9l9 9 3.2-3.2M129.6 124.2l11.6 11.7 2.7-2.7M129.6 133.4l2.4 2.5M129.6 132.1l3.7 3.8M129.6 125.5l10.3 10.4M129.6 123l12.9 12.9M129.6 121.7l8 8M129.6 120.3l6.5 6.5M135.6 123.3l-6 5.9M135.6 124.5l-6 6M135.7 125.7l-6.1 6.1M135.8 121.7l-6.2 6.2"/>
<path d="M136 126.7l-6.4 6.4M136.4 127.7l-6.8 6.7M136.8 128.5l-7.2 7.2M137.3 129.3l-6.5 6.6-1.2-1.2M137.9 130l-5.8 5.9M138.6 130.7l-5.2 5.2M139.1 131.1l4.7 4.8 2.8-2.8M139.1 123.3l6.4 6.4M139.1 124.6l5 5.1M139.6 121.2l2.6 2.6M139.7 126.6l2.5 2.4M140.1 120.4l2.3 2.3"/>
<path d="M142.2 123.1l-2.8 2.8M142.2 124.4l-2.4 2.4M142.6 125.3l-2.2 2.2M142.8 133l-2.9 2.9M143.3 126l-2.3 2.2M144.1 126.4l-2.3 2.4M144.9 126.6l2.6 2.5M145.2 133.2l-2.7 2.7M145.3 126.6l-2.7 2.6M146 126.4l2.4 2.3M146.3 133.1l2.7 2.8M146.9 125.9l2.2 2.2"/>
<path d="M147.4 125.2l2.3 2.2M147.6 122.7l3 3M147.8 124.2l2.4 2.4M148.4 132.6l-3.3 3.3-3.2-3.2M149.8 127.2l-1.3 1.4M150 120.6l-2.3 2.3M150.5 121.4l-2.7 2.7M150.8 122.4l-7.2 7.2M150.8 125l-4.7 4.6M150.9 131.2l4.6 4.7M150.9 123.5l-6.2 6.2M151.6 130.5l5.2 5.4"/>
<path d="M152.2 129.9l6 6 2.2-2.3M152.7 129.1l6.8 6.8 .9-1M153.2 128.3l7.2 7.2M153.7 127.5l6.7 6.7M154 126.5l6.4 6.4M154.1 121.4l6.3 6.3M154.3 125.5l6.1 6.1M154.4 123l6 6M154.4 124.3l6 5.9M160.4 120.6l-6.6 6.6M160.4 121.9l-14 14-2.7-2.8M160.4 123.2l-12.7 12.7-2.6-2.7"/>
<path d="M160.4 124.5l-11.3 11.4M160.4 125.8l-10.1 10.1-2.9-3M160.4 127.1l-8.8 8.8-3.2-3.3M160.4 128.4l-7.4 7.5-3.7-3.7M160.4 129.7l-6.1 6.2-4.2-4.2M160.4 131l-4.8 4.9M160.4 132.3l-3.5 3.6"/>
</g>
<g fill="none" stroke="#ff0" stroke-width=".21">
<path d="M131 99.6l3.1 3.1M131 98.3l4.4 4.4M131 97l5.7 5.7M132 96.6l6 6.1M133.3 96.6l6.1 6.1M134.6 96.6l4.8 4.9M135.9 96.6l3.5 3.6M137.2 96.6l2.2 2.3M138.5 96.6l.9 1M150.5 99.5l3.2 3.2M150.5 98.2l4.5 4.5M150.5 96.9l5.8 5.8"/>
<path d="M151.6 96.6l6 6.1M152.9 96.6l6 6.1M154.1 96.6l4.8 4.8M155.4 96.6l3.5 3.5M156.8 96.6l2.1 2.2M158.1 96.6l.8 .9M131 111.4l1 .9M131 110.1l2.2 2.2M131 108.7l3.5 3.6M131 107.4l4.8 4.9M131 102.2l.5 .5M131 100.9l1.8 1.8"/>
<path d="M131.1 106.2l6.1 6.1M132.4 106.2l6.1 6.1M133.7 106.2l5.7 5.8M135 106.2l4.4 4.4M136.3 106.2l3.1 3.1M136.6 119.5l2.6 2.7M137 118.6l2.6 2.6M137.6 117.9l2.5 2.5M137.6 106.2l1.8 1.8M138.2 117.2l2.5 2.5M138.9 116.6l2.5 2.5M138.9 106.2l.5 .6"/>
<path d="M139.6 116l2.6 2.5M140.4 115.5l2.6 2.6M141.3 115.1l2.8 2.8M142.2 114.8l3.1 3M143.3 114.5l3.7 3.6M144.5 114.3l9.9 10M145.8 114.4l8.6 8.6M147.4 114.6l6.7 6.8M149.5 115.5l3.8 3.7M150.5 111.2l1 1.1M150.5 110l2.3 2.3M150.5 108.7l3.6 3.6"/>
<path d="M150.5 107.3l4.9 5M150.5 102.1l.6 .6M150.5 100.8l1.9 1.9M150.7 106.2l6 6.1M152 106.2l6 6.1M153.3 106.2l5.6 5.6M154.6 106.2l4.3 4.4M155.9 106.2l3 3M157.2 106.2l1.7 1.7M158.5 106.2l.4 .4M135.6 123.7l9.5 9.5M135.6 125.1l8.1 8"/>
<path d="M135.6 122.5l4.1 4.1M135.8 121.4l3.3 3.2M136.1 126.8l5.8 5.9M136.2 120.4l2.9 2.9M137.6 129.7l1.5 1.4M142.2 129l4.1 4.1M144.1 129.7l3.3 3.2M145.5 129.7l2.9 2.9M146.6 129.5l2.7 2.7M147.5 129.1l2.6 2.6M148.4 128.7l2.5 2.5M149.1 128.1l2.5 2.4"/>
<path d="M149.7 127.4l2.5 2.5M150.2 126.6l2.5 2.5M150.6 125.7l2.6 2.6M150.6 121.8l3.7 3.7M150.9 124.7l2.8 2.8M150.9 123.4l3.1 3.1"/>
</g>
<path d="M142.7 250.9h6.8" fill="none" stroke="#000" stroke-width=".42"/>
<path d="M142.5 243.9v7.2" fill="none" stroke="#000" stroke-width=".38"/>
<path d="M47.2 19.1h1.1v3.8h-1.1z" fill="none" stroke="#4d4a46" stroke-width=".21"/>
<path d="M40.3 19.2h1.1l-1.1 1.1z" fill="#c4d80b"/>
<path d="M40.3 19.2h1.1l-1.1 1.1z" fill="none" stroke="#c4d80b" stroke-width=".21"/>
<g fill="none" stroke="#4d4a46" stroke-width=".21">
<path d="M23.1 17.7l1.1-.7 .6-.1h1.2l.8 .4 .7 .5-.8 .7a1.96 1.96 0 0 0-3.2 .7 1.96 1.96 0 0 0 1.9 2.7l.7-.2 .5-.4 .5-.8h-1.9v-1.1h3.1l.1 .8a3.1 3.1 0 0 1-4.4 2.5 3.1 3.1 0 0 1-.9-5zM33.4 19.5a2.03 2.03 0 0 1 2.4-.3 2.03 2.03 0 0 1 1 2.2h-2.8l.1 .3 .4 .3h.6l.7-.3 .8 .5a2.07 2.07 0 0 1-2.2 .8 2.07 2.07 0 0 1-1.5-1.8v-.8zM37.1 19.1h1.2v.6l.4-.5 .3-.2h.8v1.1l-.5-.1a1.36 1.36 0 0 0-1 1.3v1.6h-1.2zM49.3 19.7a2.06 2.06 0 0 1 3.3 .2l-.7 .4a.85 .85 0 0 1-1-.2 .92 .92 0 0 0-.8 1.3 .92 .92 0 0 0 1.5 .2l1 .5a2.05 2.05 0 0 1-2.9 .5 2.05 2.05 0 0 1-.4-2.9zM53 19.1h1.1v.6l.6-.6 1-.1v1a1.28 1.28 0 0 0-1.6 1.2v1.7h-1.1zM34.2 20.3a.87 .87 0 0 1 .8-.3 .87 .87 0 0 1 .7 .6h-1.7zM40.8 20.3a2.77 2.77 0 0 1 2-1.3l.8 .4 .3 .4a1.44 1.44 0 0 1 1.4-.8 1.44 1.44 0 0 1 1.2 1.1v2.9h-1.1v-2.3l-.3-.4-.3-.1h-.4l-.4 .4v2.4h-1.2v-2.2v-.3l-.6-.3-.4 .1-.3 .3-.1 2.4h-1.1v-2.3z"/>
<circle cx="47.7" cy="18" r=".75"/>
<circle cx="30.6" cy="21" r=".89"/>
<circle cx="30.6" cy="21" r="2.02"/>
<circle cx="57.8" cy="21" r="2.02"/>
<circle cx="57.8" cy="21" r=".88"/>
</g>
<text font-size="4.9" fill="#006edd" x="18.5" y="34.5">6 Mechanical Characteristics</text>
<g font-size="4.9">
<text x="158.5" y="146.1">AP</text>
<text x="42.7" y="161.4">Top View</text>
<text x="82.3" y="161.5">Side View</text>
<text x="131.2" y="161.8">Bottom View</text>
</g>
<g font-size="4">
<text x="123" y="24.3">Confidential Degree : Confidential</text>
<text x="53" y="82.5">W</text>
<text x="109.9" y="82.6">4-0.725</text>
<text x="141" y="82.5">0.95</text>
<text x="167.6" y="82.4">0.125</text>
<text x="90.8" y="87.1">H</text>
<text x="106.7" y="89.4">4-0.522</text>
<text x="169.7" y="87.9">0.125</text>
<text x="70.7" y="100.6">5</text>
<text x="133.9" y="101">5</text>
<text x="153.4" y="100.9">1</text>
<text x="133.9" y="110.7">4</text>
<text x="153.6" y="110.7">2</text>
<text x="169.6" y="110.6">0.3</text>
<text x="26.8" y="118.9" transform="rotate(-90 26.8 118.9)">L</text>
<text x="123.1" y="120.2" transform="rotate(-90 123.1 120.2)">1.513</text>
<text x="136.7" y="123">3</text>
<text x="164.8" y="121.4">Ø1.025</text>
<text x="165.1" y="132">Ø1.625</text>
<text x="69.1" y="144">R0.25</text>
<text x="132.1" y="147.9">1.325</text>
<text x="34.3" y="227.3">Note: 1. Tolerance ±0.10mm unless otherwise specified.</text>
<text x="45.1" y="233.5">2. Identification Number Convention: Job Identification Number.</text>
<text x="150.3" y="248.9">2D Code</text>
<text x="40.9" y="272">The weight of the MIC is Less than 0.05g.</text>
</g>
<g font-size="4" fill="#006edd">
<text x="24.3" y="47.2">6.1</text>
<text x="33.4" y="47.2">Appearance Drawing (Unit: mm)</text>
<text x="23.6" y="265.8">6.2 Weight</text>
</g>
<g font-size="3.7">
<text x="35.1" y="244.7">Identification</text>
<text x="83.8" y="246">: GoerTek</text>
<text x="112.6" y="246">:Week</text>
<text x="130.4" y="246">:Day</text>
<text x="39.6" y="249.1">Number</text>
<text x="83.7" y="252.8">:Year</text>
<text x="109.3" y="252.9">: Lot Number</text>
</g>
<g font-size="3.3">
<text x="47.1" y="106.1">GWWD</text>
<text x="49.1" y="110.1">YLLL</text>
<text x="34.9" y="177.7">Pin#</text>
<text x="50.6" y="177.8">Function</text>
<text x="85.3" y="176.9">ITEM</text>
<text x="106.7" y="176.9">DIMENSION</text>
<text x="133.7" y="176.9">TOLERANCE</text>
<text x="164" y="176.9">UNITS</text>
<text x="37.5" y="185.5">1</text>
<text x="52.5" y="184.9">Data</text>
<text x="83" y="182.5">Length(L)</text>
<text x="112.9" y="182.4">3.50</text>
<text x="140.3" y="182.1">±0.10</text>
<text x="166.2" y="182">mm</text>
<text x="82.8" y="188.1">Width(W)</text>
<text x="112.9" y="188">2.65</text>
<text x="140.3" y="187.7">±0.10</text>
<text x="166.2" y="187.6">mm</text>
<text x="37.4" y="192.5">2</text>
<text x="52.9" y="193.1">L/R</text>
<text x="82.8" y="193.7">Height(H)</text>
<text x="112.9" y="193.6">0.98</text>
<text x="140.3" y="193.3">±0.10</text>
<text x="166.2" y="193.2">mm</text>
<text x="37.3" y="200.6">3</text>
<text x="52.1" y="200.6">GND</text>
<text x="80.8" y="203">PORT(AP)</text>
<text x="81.1" y="199.2">ACOUSTIC</text>
<text x="111.6" y="202.3">Ø0.325</text>
<text x="140.3" y="202.1">±0.05</text>
<text x="166.2" y="201.8">mm</text>
<text x="37.5" y="208">4</text>
<text x="52.3" y="208.5">CLK</text>
<text x="37.3" y="215.7">5</text>
<text x="52.6" y="216.1">VDD</text>
</g>
<g font-size="3.2">
<text x="80.2" y="246">G</text>
<text x="177.3" y="284.4">page 8/16</text>
</g>
<g font-size="3.1">
<text x="59.1" y="250.8">Y</text>
<text x="62.9" y="250.8">L</text>
<text x="65.6" y="250.8">L</text>
<text x="68.2" y="250.8">L</text>
</g>
<g font-size="2.8">
<text x="59" y="245.8">G</text>
<text x="61.9" y="245.8">W</text>
<text x="65.3" y="245.8">W</text>
<text x="68.6" y="245.8">D</text>
<text x="105.6" y="246">W</text>
<text x="108.9" y="246">W</text>
<text x="127.3" y="246">D</text>
<text x="80.8" y="252.8">Y</text>
<text x="99.8" y="252.9">L L</text>
<text x="106.7" y="252.9">L</text>
<text x="59.8" y="284.8">Confidential in Goertek Microelectronics, shall not be spread if not be privileged.</text>
</g>
</svg>
